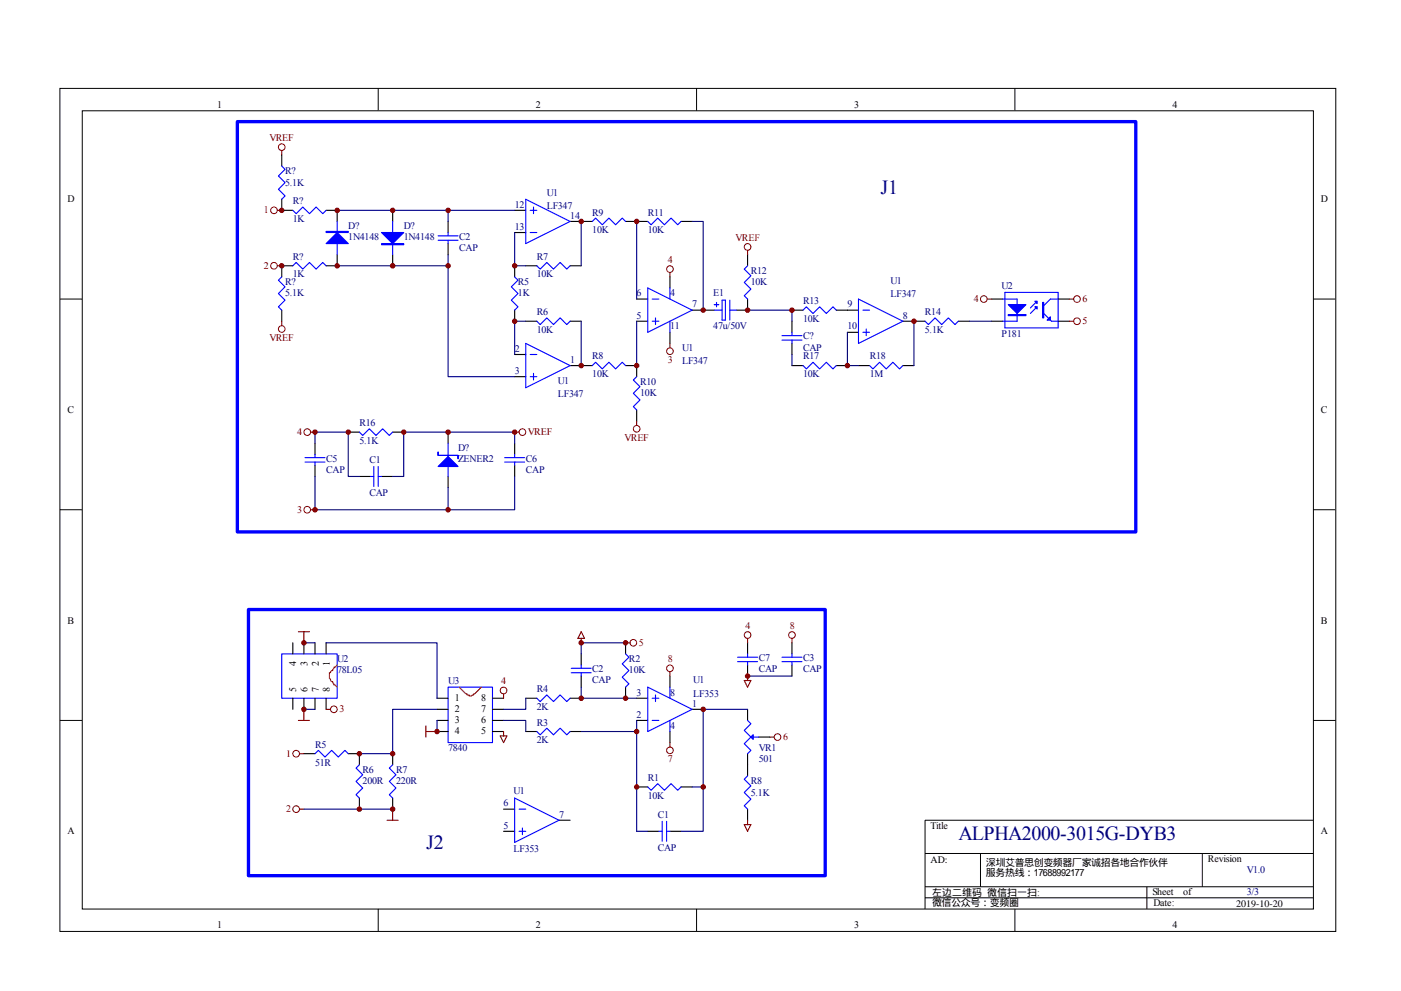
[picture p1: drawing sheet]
<svg xmlns="http://www.w3.org/2000/svg" width="297mm" height="210mm" viewBox="0 0 297 210" stroke-linecap="round" stroke-linejoin="round" font-family="sans-serif">
<g fill="none" stroke="#000" stroke-width=".21">
<path d="M12.7 18.7h270.5v178.6h-270.5zM80.2 18.7v4.7M147.7 18.7v4.7M215.2 18.7v4.7M17.4 23.5h261.1v169h-261.1zM12.7 63.3h4.7M278.4 63.3h4.7M12.7 108h4.7M278.4 108h4.7M12.7 152.6h4.7M278.4 152.6h4.7M278.4 173.7h-82.3v18.8"/>
<path d="M80.2 192.5v4.7M147.7 192.5v4.7M196.1 180.8h82.3M196.1 187.8h82.3M196.1 190.2h82.3M207.9 180.8v7M215.2 192.5v4.7M243.2 187.8v4.7M254.9 180.8v7"/>
</g>
<g fill="none" stroke="#000" stroke-width=".23">
<path d="M59.7 32.8v2.4M59.7 42.2v2.4h2.4M62.1 56.3h-2.4v2.3M69.1 44.6h2.4v2.3M71.5 53.9v2.4h-2.4M83.2 44.6v2.3M83.2 53.9v2.4M95 46.9v2.4M95 51.6v2.3M109.1 49.3h2.4M109.1 44.6h2.4M109.1 56.3v2.3"/>
<path d="M111.5 56.3h2.3M120.9 46.9h4.7M120.9 56.3h2.3M132.6 46.9h4.7M142 58.6v2.4M144.4 46.9h2.3M158.5 53.9v2.4M59.7 65.7v2.3M109.1 75.1h2.4M109.1 79.8h2.4M109.1 65.7v2.3M111.5 68h2.3"/>
<path d="M120.9 77.4h4.7M120.9 68h2.3M132.6 77.4h2.4v2.4M135 68h2.3M135 63.3h2.3M142 70.4v2.3M146.7 65.7h4.7M158.5 63.3v2.4h-2.3M167.9 77.4h2.4M167.9 65.7h2.4M167.9 68v2.4M167.9 72.7v2.4"/>
<path d="M177.3 77.4h2.4M177.3 65.7h4.7M179.7 70.4h2.3M182 77.4h2.4M191.4 77.4h2.4M191.4 68h4.7M203.2 68h2.3M210.2 68h2.4M210.2 63.3h2.4M224.3 68h2.4M224.3 63.3h2.4M66.8 93.9v2.3"/>
<path d="M66.8 98.6v2.3M73.8 91.5h2.4M83.2 91.5h2.4M95 91.5v2.4M109.1 93.9v2.3M109.1 98.6v2.3M135 86.8v2.4M76.2 100.9h2.3M80.9 100.9h2.3M95 100.9v2.4M62.1 136.2v2.3M64.4 136.2v2.3"/>
<path d="M66.8 136.2v2.3M69.1 136.2v2.3M123.2 138.5v2.4M132.6 136.2v2.3M158.5 136.2v2.3M167.9 136.2v2.3M62.1 147.9v2.3M64.4 147.9v2.3M64.4 159.6h2.4M66.8 147.9v2.3M69.1 147.9v2.3M73.8 159.6h2.4v2.4"/>
<path d="M83.2 159.6v2.4M92.7 147.9h2.3M92.7 150.2h2.3M92.7 152.6h2.3M92.7 154.9h2.3M104.4 147.9h2.4M104.4 150.2h2.4M104.4 152.6h2.4M104.4 154.9h2.4M111.5 147.9h2.3M111.5 154.9h2.3M120.9 147.9h2.3"/>
<path d="M120.9 154.9h2.3M123.2 143.2v2.3M132.6 145.5v2.4M135 147.9h2.3M135 152.6h2.3M142 143.2v2.3M142 154.9v2.4M146.7 150.2h2.4M158.5 140.9v2.3M158.5 150.2v2.4M158.5 159.6v4.7M160.9 156.1h2.3"/>
<path d="M167.9 140.9v2.3M76.2 169v2.4M83.2 169v2.4M106.8 171.4h2.3M106.8 176.1h2.3M118.5 173.7h2.4M135 166.7h2.3M137.3 176.1h2.4M142 176.1h2.4M144.4 166.7h2.3M158.5 171.4v2.3"/>
</g>
<g fill="none" stroke="#00f" stroke-width=".23">
<path d="M59.7 35.2l.7 .7-1.4 1.4 1.4 1.4-1.4 1.4 1.4 1.4-.7 .7M59.7 58.6l-.7 .7 1.4 1.5-1.4 1.4 1.4 1.4-1.4 1.4 .7 .7M62.1 44.6l.7 .7 1.4-1.5 1.4 1.5 1.4-1.5 1.4 1.5 .7-.7M62.1 56.3l.7-.7 1.4 1.4 1.4-1.4 1.4 1.4 1.4-1.4 .7 .7M71.5 46.9v7M83.2 46.9v7M92.9 50h4.2M92.9 50.9h4.2M95 49.3v.7M95 50.9v.7M109.1 58.6l.7 .7-1.4 1.5 1.4 1.4-1.4 1.4 1.4 1.4-.7 .7M111.5 42.2l9.4 4.7-9.4 4.7z"/>
<path d="M112.4 49.3h1.4M112.4 44.6h1.4M113.1 43.8v1.5M113.8 56.3l.7 .7 1.4-1.4 1.4 1.4 1.5-1.4 1.4 1.4 .7-.7M125.6 46.9l.7-.7 1.4 1.4 1.4-1.4 1.4 1.4 1.4-1.4 .7 .7M137.3 46.9l.7 .7 1.5-1.4 1.4 1.4 1.4-1.4 1.4 1.4 .7-.7M158.5 56.3l-.7 .7 1.4 1.4-1.4 1.4 1.4 1.4-1.4 1.4 .7 .7M111.5 72.7l9.4 4.7-9.4 4.7zM112.4 75.1h1.4M112.4 79.8h1.4M113.1 79.1v1.4M113.8 68l.7 .7 1.4-1.4 1.4 1.4 1.5-1.4 1.4 1.4 .7-.7"/>
<path d="M125.6 77.4l.7-.7 1.4 1.4 1.4-1.4 1.4 1.4 1.4-1.4 .7 .7M135 79.8l-.7 .7 1.4 1.4-1.4 1.4 1.4 1.4-1.4 1.4 .7 .7M137.3 61l9.4 4.7-9.4 4.7zM138.3 63.3h1.4M138.3 68h1.4M139 67.3v1.4M142 61v2.3M142 68v2.4M151.4 64.5h1M151.4 65.7h1.7M151.9 64v1M153.1 63.6h.7v4.2h-.7z"/>
<path d="M154.7 65.7h1.5M154.7 63.6v4.2M165.8 71.1h4.2M165.8 72h4.2M167.9 70.4v.7M167.9 72v.7M170.3 65.7l.7-.7 1.4 1.4 1.4-1.4 1.4 1.4 1.4-1.4 .7 .7M170.3 77.4l.7 .7 1.4-1.4 1.4 1.4 1.4-1.4 1.4 1.4 .7-.7M182 63.3l9.4 4.7-9.4 4.7zM183 65.7h1.4M183 70.4h1.4M183.7 69.7v1.4"/>
<path d="M184.4 77.4l.7 .7 1.4-1.4 1.4 1.4 1.4-1.4 1.4 1.4 .7-.7M196.1 68l.7 .7 1.4-1.4 1.5 1.4 1.4-1.4 1.4 1.4 .7-.7M212.6 63.3h3v4.7h-3M213.1 61.9h11.2v7.6h-11.2zM219.9 65l-1.4 1.4M219.9 63.8l-1.4 1.4M221.3 66.4l1.6 1.6h1.4M224.3 63.3h-1.6l-1.4 1.5M64.7 96.9h4.2M64.7 97.9h4.2M66.8 96.2v.7M66.8 97.9v.7"/>
<path d="M76.2 91.5l.7 .7 1.4-1.4 1.4 1.4 1.4-1.4 1.4 1.4 .7-.7M79.3 98.8v4.2M80.2 98.8v4.2M95 93.9v7M107 96.9h4.2M107 97.9h4.2M109.1 96.2v.7M109.1 97.9v.7M78.5 100.9h.8M80.2 100.9h.7M59.7 138.5h11.8v9.4h-11.8zM132.6 138.5l.7 .7-1.4 1.4 1.4 1.4-1.4 1.4 1.4 1.4-.7 .7"/>
<path d="M156.4 139.2h4.2M158.5 138.5v.7M165.8 139.2h4.2M167.9 138.5v.7M66.8 159.6l.7-.7 1.4 1.4 1.4-1.4 1.4 1.4 1.4-1.4 .7 .7M95 145.5h9.4v11.8h-9.4zM113.8 147.9l.7 .7 1.4-1.4 1.4 1.4 1.5-1.4 1.4 1.4 .7-.7M113.8 154.9l.7 .7 1.4-1.4 1.4 1.4 1.5-1.4 1.4 1.4 .7-.7M121.1 142.5h4.2M121.1 141.6h4.2M123.2 140.9v.7M123.2 142.5v.7"/>
<path d="M137.3 145.5l9.4 4.7-9.4 4.7zM138.3 152.6h1.4M138.3 147.9h1.4M139 147.2v1.4M142 145.5v2.4M142 152.6v2.3M156.4 140.1h4.2M158.5 152.6l.7 .7-1.4 1.4 1.4 1.4-1.4 1.4 1.4 1.4-.7 .7M158.5 140.1v.8M159.2 156.1h1.7M159.4 155.9v.5M159.7 155.6v1l-.5-.5z"/>
<path d="M165.8 140.1h4.2M167.9 140.1v.8M76.2 162l-.7 .7 1.4 1.4-1.4 1.4 1.4 1.4-1.4 1.4 .7 .7M83.2 162l-.7 .7 1.5 1.4-1.5 1.4 1.5 1.4-1.5 1.4 .7 .7M109.1 169l9.4 4.7-9.4 4.7zM110.1 171.4h1.4M110.1 176.1h1.4M110.8 175.4v1.4M137.3 166.7l.7 .7 1.5-1.4 1.4 1.4 1.4-1.4 1.4 1.4 .7-.7M139.7 176.1h.7M140.4 174v4.2M141.3 176.1h.7"/>
<path d="M141.3 174v4.2M158.5 164.3l-.7 .7 1.4 1.5-1.4 1.4 1.4 1.4-1.4 1.4 .7 .7"/>
</g>
<g fill="#00f" stroke="#00f" stroke-width=".23">
<path d="M69.1 51.6l2.4-2.3 2.3 2.3z"/>
<path d="M80.9 49.3h4.7l-2.4 2.3z"/>
<path d="M213.8 64.5h3.7l-1.9 1.9z"/>
<path d="M219.4 63.8h.5v.5z"/>
<path d="M219.4 65h.5v.5z"/>
<path d="M222.7 67.1v.7h-.7z"/>
<path d="M92.9 98.8l2.1-2.1 2.1 2.1z"/>
<path d="M69.1 49h4.7v.3h-4.7z" fill-rule="evenodd"/>
<path d="M80.9 51.6h4.7v.2h-4.7z" fill-rule="evenodd"/>
<path d="M213.8 66.6h3.7v.3h-3.7z" fill-rule="evenodd"/>
<path d="M221.1 64h.2v3.3h-.2z" fill-rule="evenodd"/>
<path d="M92.9 95.8v.7h4.2v.7v-.7h-4.2z" fill-rule="evenodd"/>
</g>
<g fill="none" stroke="#800000" stroke-width=".21">
<circle cx="59.7" cy="31.2" r=".7"/>
<circle cx="58.1" cy="44.6" r=".7"/>
<circle cx="58.1" cy="56.3" r=".7"/>
<circle cx="142" cy="57" r=".7"/>
<circle cx="158.5" cy="52.3" r=".71"/>
<circle cx="59.7" cy="69.7" r=".7"/>
<circle cx="142" cy="74.4" r=".7"/>
<circle cx="208.6" cy="63.3" r=".71"/>
<circle cx="228.3" cy="68" r=".71"/>
<circle cx="228.3" cy="63.3" r=".71"/>
<circle cx="65.1" cy="91.5" r=".7"/>
<circle cx="110.8" cy="91.5" r=".71"/>
<circle cx="135" cy="90.8" r=".7"/>
<circle cx="65.1" cy="108" r=".7"/>
<circle cx="134.3" cy="136.2" r=".71"/>
<circle cx="158.5" cy="134.5" r=".7"/>
<circle cx="167.9" cy="134.5" r=".71"/>
<circle cx="62.8" cy="159.6" r=".71"/>
<circle cx="70.8" cy="150.2" r=".71"/>
<circle cx="106.8" cy="146.3" r=".71"/>
<circle cx="142" cy="158.9" r=".7"/>
<circle cx="142" cy="141.6" r=".7"/>
<circle cx="164.9" cy="156.1" r=".7"/>
<circle cx="62.8" cy="171.4" r=".71"/>
</g>
<g fill="none" stroke="#800000" stroke-width=".23">
<path d="M59.7 31.9v.9M58.8 44.6h.9M58.8 56.3h.9M142 57.7v.9M158.5 53v.9M59.7 68v1M142 72.7v1M209.3 63.3h.9M226.7 63.3h.9M226.7 68h.9M65.8 91.5h1M109.1 91.5h1"/>
<path d="M135 89.2v.9M65.8 108h1M63.3 133.8h2.3M64.4 133.8v2.4M123.2 133.8l.7 1.4h-1.4zM123.2 135.2v1M132.6 136.2h1M158.5 135.2v1M167.9 135.2v1M63.3 152.6h2.3M63.5 159.6h.9M64.4 150.2v2.4"/>
<path d="M69.1 150.2h1M90.3 153.8v2.3M90.3 154.9h2.4M106.1 155.9h1.4l-.7 1.4zM106.8 147v.9M106.8 154.9v1M142 142.3v.9M142 157.3v.9M157.8 144.1h1.4l-.7 1.4zM158.5 143.2v.9M163.2 156.1h.9M63.5 171.4h.9"/>
<path d="M82.1 173.7h2.3M83.2 171.4v2.3M157.8 174.7h1.4l-.7 1.4zM158.5 173.7v1"/>
</g>
<g fill="none" stroke="#000080" stroke-width=".23">
<path d="M71.5 56.3h23.5v23.5h14.1M71.5 44.6h37.6M95 44.6v2.3M95 53.9v2.4M109.1 49.3v7h2.4M123.2 46.9v9.4M135 46.9v16.4M146.7 46.9h2.4v18.8M111.5 68h-2.4v7.1M123.2 68v9.4M135 68v9.4M158.5 65.7h9.4v2.3"/>
<path d="M167.9 75.1v2.3M179.7 70.4v7h2.3M193.8 68v9.4M205.5 68h4.7M66.8 93.9v-2.4h7v9.4h2.4M109.1 93.9v-2.4h-23.5v9.4h-2.4M66.8 100.9v7.1h42.3v-7.1M95 103.3v4.7M64.4 136.2h2.4M69.1 136.2h23.6v11.7M132.6 136.2h-9.4v2.3M64.4 150.2h2.4"/>
<path d="M92.7 150.2h-9.5v9.4h-7M92.7 152.6v2.3M106.8 152.6h4.7v2.3M111.5 147.9v2.3h-4.7M123.2 145.5v2.4h11.8M123.2 154.9h11.8M135 152.6v23.5h2.3M158.5 150.2h-9.4v25.9h-4.7M158.5 143.2h9.4M64.4 171.4h18.8M146.7 166.7h2.4"/>
</g>
<g fill="#800000" stroke="#800000" stroke-width=".21">
<circle cx="123.2" cy="46.9" r=".47"/>
<circle cx="123.2" cy="77.4" r=".47"/>
<circle cx="71.5" cy="56.3" r=".47"/>
<circle cx="71.5" cy="44.6" r=".47"/>
<circle cx="83.2" cy="44.6" r=".47"/>
<circle cx="83.2" cy="56.3" r=".47"/>
<circle cx="59.7" cy="56.3" r=".47"/>
<circle cx="59.7" cy="44.6" r=".47"/>
<circle cx="109.1" cy="56.3" r=".47"/>
<circle cx="109.1" cy="68" r=".47"/>
<circle cx="135" cy="46.9" r=".47"/>
<circle cx="135" cy="77.4" r=".47"/>
<circle cx="85.6" cy="91.5" r=".47"/>
<circle cx="73.8" cy="91.5" r=".47"/>
<circle cx="193.8" cy="68" r=".47"/>
<circle cx="149.1" cy="65.7" r=".47"/>
<circle cx="95" cy="56.3" r=".47"/>
<circle cx="95" cy="44.6" r=".47"/>
<circle cx="158.5" cy="65.7" r=".47"/>
<circle cx="167.9" cy="65.7" r=".47"/>
<circle cx="179.7" cy="77.4" r=".47"/>
<circle cx="95" cy="91.5" r=".47"/>
<circle cx="109.1" cy="91.5" r=".47"/>
<circle cx="66.8" cy="91.5" r=".47"/>
<circle cx="66.8" cy="108" r=".47"/>
<circle cx="95" cy="108" r=".47"/>
<circle cx="64.4" cy="136.2" r=".47"/>
<circle cx="64.4" cy="150.2" r=".47"/>
<circle cx="92.7" cy="154.9" r=".47"/>
<circle cx="83.2" cy="159.6" r=".47"/>
<circle cx="76.2" cy="159.6" r=".47"/>
<circle cx="83.2" cy="171.4" r=".47"/>
<circle cx="76.2" cy="171.4" r=".47"/>
<circle cx="135" cy="166.7" r=".47"/>
<circle cx="149.1" cy="166.7" r=".47"/>
<circle cx="123.2" cy="147.9" r=".47"/>
<circle cx="132.6" cy="147.9" r=".47"/>
<circle cx="135" cy="154.9" r=".47"/>
<circle cx="123.2" cy="136.2" r=".47"/>
<circle cx="132.6" cy="136.2" r=".47"/>
<circle cx="149.1" cy="150.2" r=".47"/>
<circle cx="158.5" cy="143.2" r=".47"/>
</g>
<path d="M50.3 25.8h190.5v86.9h-190.5zM52.7 129.1h122.3v56.4h-122.3z" fill="none" stroke="#00f" stroke-width=".71"/>
<path d="M71.5 140.9l-.5 .4h-.2l-.3 .7-.4 .3v.2h-.3a2.16 2.16 0 0 0 .5 1.9h.2l.3 .7h.2l.5 .4M97.4 145.5l1.4 1.5h.2v.2h.5v.2h.4l.5-.2v-.2h.3l1.4-1.5" fill="none" stroke="#f00" stroke-width=".23"/>
<g font-size="4.2" fill="#000080">
<text x="186.7" y="41.2">J1</text>
<text x="90.3" y="179.8">J2</text>
<text x="203.2" y="178">ALPHA2000-3015G-DYB3</text>
</g>
<g font-size="2.1">
<text x="46.1" y="22.9">1</text>
<text x="113.6" y="22.9">2</text>
<text x="181.1" y="22.9">3</text>
<text x="248.6" y="22.9">4</text>
<text x="14.3" y="42.8">D</text>
<text x="280.1" y="42.8">D</text>
<text x="14.3" y="87.5">C</text>
<text x="280.1" y="87.5">C</text>
<text x="14.3" y="132.1">B</text>
<text x="280.1" y="132.1">B</text>
<text x="62.8" y="141.1" transform="rotate(-90 62.8 141.1)">4</text>
<text x="65.2" y="141.1" transform="rotate(-90 65.2 141.1)">3</text>
<text x="67.6" y="141.1" transform="rotate(-90 67.6 141.1)">2</text>
<text x="69.9" y="141.1" transform="rotate(-90 69.9 141.1)">1</text>
<text x="62.8" y="146.5" transform="rotate(-90 62.8 146.5)">5</text>
<text x="65.2" y="146.5" transform="rotate(-90 65.2 146.5)">6</text>
<text x="67.6" y="146.5" transform="rotate(-90 67.6 146.5)">7</text>
<text x="69.9" y="146.5" transform="rotate(-90 69.9 146.5)">8</text>
<text x="96.4" y="148.5">1</text>
<text x="102" y="148.5">8</text>
<text x="96.4" y="150.9">2</text>
<text x="96.4" y="153.2">3</text>
<text x="96.4" y="155.5">4</text>
<text x="102" y="155.5">5</text>
<text x="102" y="153.2">6</text>
<text x="102" y="150.9">7</text>
<text x="14.3" y="176.7">A</text>
<text x="197.3" y="175.5">Title</text>
<text x="280.1" y="176.7">A</text>
<text x="197.3" y="182.8">AD:</text>
<text x="209" y="183.4">深圳艾普思创变频器厂家诚招各地合作伙伴</text>
<text x="209" y="185.5">服务热线：17688992177</text>
<text x="256.1" y="182.6">Revision</text>
<text x="197.6" y="189.8">左边二维码 微信扫一扫:</text>
<text x="197.6" y="192">微信公众号：变频圈</text>
<text x="244.3" y="189.6">Sheet</text>
<text x="244.5" y="192">Date:</text>
<text x="250.9" y="189.6">of</text>
<text x="46.1" y="196.6">1</text>
<text x="113.6" y="196.6">2</text>
<text x="181.1" y="196.6">3</text>
<text x="248.6" y="196.6">4</text>
<text x="262.1" y="192.2">2019-10-20</text>
</g>
<g font-size="2.1" fill="#800000">
<text x="57.1" y="29.9">VREF</text>
<text x="56" y="45.1">1</text>
<text x="156" y="51.1">VREF</text>
<text x="56" y="56.9">2</text>
<text x="141.6" y="55.7">4</text>
<text x="206.5" y="63.9">4</text>
<text x="229.5" y="63.9">6</text>
<text x="229.5" y="68.7">5</text>
<text x="57.1" y="72.2">VREF</text>
<text x="141.6" y="76.9">3</text>
<text x="63" y="92.1">4</text>
<text x="111.9" y="92.1">VREF</text>
<text x="132.4" y="93.3">VREF</text>
<text x="63" y="108.6">3</text>
<text x="135.5" y="136.8">5</text>
<text x="158.1" y="133.2">4</text>
<text x="167.5" y="133.2">8</text>
<text x="141.6" y="140.3">8</text>
<text x="106.3" y="145">4</text>
<text x="72" y="150.9">3</text>
<text x="60.7" y="160.3">1</text>
<text x="141.6" y="161.4">7</text>
<text x="166" y="156.7">6</text>
<text x="60.7" y="172">2</text>
</g>
<g font-size="2.1" fill="#000080">
<text x="60.5" y="36.9">R?</text>
<text x="60.5" y="39.3">5.1K</text>
<text x="115.9" y="41.4">U1</text>
<text x="62.1" y="43.3">R?</text>
<text x="62.1" y="47">1K</text>
<text x="109.1" y="44">12</text>
<text x="115.9" y="44.2">LF347</text>
<text x="120.9" y="46.3">14</text>
<text x="125.6" y="45.6">R9</text>
<text x="137.3" y="45.6">R11</text>
<text x="73.8" y="48.4">D?</text>
<text x="73.8" y="50.8">1N4148</text>
<text x="85.6" y="48.4">D?</text>
<text x="85.6" y="50.8">1N4148</text>
<text x="97.4" y="50.8">C2</text>
<text x="97.4" y="53.2">CAP</text>
<text x="109.1" y="48.7">13</text>
<text x="125.6" y="49.4">10K</text>
<text x="137.3" y="49.4">10K</text>
<text x="62.1" y="55">R?</text>
<text x="62.1" y="58.8">1K</text>
<text x="113.8" y="55">R7</text>
<text x="113.8" y="58.8">10K</text>
<text x="159.2" y="58.1">R12</text>
<text x="60.5" y="60.5">R?</text>
<text x="60.5" y="62.8">5.1K</text>
<text x="109.8" y="60.5">R5</text>
<text x="109.8" y="62.8">1K</text>
<text x="135" y="62.8">6</text>
<text x="142.1" y="62.8">4</text>
<text x="146.7" y="65.1">7</text>
<text x="151.2" y="62.8">E1</text>
<text x="159.2" y="60.5">10K</text>
<text x="170.3" y="64.4">R13</text>
<text x="179.7" y="65.1">9</text>
<text x="188.8" y="60.2">U1</text>
<text x="188.8" y="63">LF347</text>
<text x="212.3" y="61.1">U2</text>
<text x="113.8" y="66.7">R6</text>
<text x="113.8" y="70.5">10K</text>
<text x="135" y="67.5">5</text>
<text x="142.1" y="69.8">11</text>
<text x="151.2" y="69.8">47u/50V</text>
<text x="170.3" y="68.2">10K</text>
<text x="170.3" y="71.9">C?</text>
<text x="179.7" y="69.8">10</text>
<text x="191.4" y="67.5">8</text>
<text x="196.1" y="66.7">R14</text>
<text x="196.1" y="70.5">5.1K</text>
<text x="212.3" y="71.5">P181</text>
<text x="109.1" y="74.5">2</text>
<text x="120.9" y="76.9">1</text>
<text x="125.6" y="76.1">R8</text>
<text x="144.6" y="74.3">U1</text>
<text x="144.6" y="77.1">LF347</text>
<text x="170.3" y="76.1">R17</text>
<text x="170.3" y="74.3">CAP</text>
<text x="184.4" y="76.1">R18</text>
<text x="109.1" y="79.2">3</text>
<text x="118.3" y="81.3">U1</text>
<text x="125.6" y="79.9">10K</text>
<text x="135.7" y="81.5">R10</text>
<text x="135.7" y="83.9">10K</text>
<text x="170.3" y="79.9">10K</text>
<text x="184.4" y="79.9">1M</text>
<text x="118.3" y="84.2">LF347</text>
<text x="76.2" y="90.3">R16</text>
<text x="76.2" y="94">5.1K</text>
<text x="97.1" y="95.4">D?</text>
<text x="69.2" y="97.8">C5</text>
<text x="69.2" y="100.1">CAP</text>
<text x="78.3" y="98">C1</text>
<text x="97.1" y="97.8">ZENER2</text>
<text x="111.5" y="97.8">C6</text>
<text x="111.5" y="100.1">CAP</text>
<text x="78.3" y="105.1">CAP</text>
<text x="71.5" y="140.3">U2</text>
<text x="71.5" y="142.6">78L05</text>
<text x="125.6" y="142.4">C2</text>
<text x="133.3" y="140.3">R2</text>
<text x="133.3" y="142.6">10K</text>
<text x="160.9" y="140.1">C7</text>
<text x="160.9" y="142.4">CAP</text>
<text x="170.3" y="140.1">C3</text>
<text x="170.3" y="142.4">CAP</text>
<text x="95" y="145">U3</text>
<text x="113.8" y="146.7">R4</text>
<text x="125.6" y="144.7">CAP</text>
<text x="135" y="147.3">3</text>
<text x="142.1" y="147.3">8</text>
<text x="146.7" y="149.7">1</text>
<text x="147" y="144.7">U1</text>
<text x="147" y="147.6">LF353</text>
<text x="113.8" y="150.4">2K</text>
<text x="113.8" y="153.7">R3</text>
<text x="135" y="152">2</text>
<text x="142.1" y="154.4">4</text>
<text x="66.8" y="158.3">R5</text>
<text x="95" y="159.1">7840</text>
<text x="113.8" y="157.4">2K</text>
<text x="160.9" y="159.1">VR1</text>
<text x="160.9" y="161.4">501</text>
<text x="66.8" y="162.2">51R</text>
<text x="76.9" y="163.8">R6</text>
<text x="76.9" y="166.1">200R</text>
<text x="84" y="163.8">R7</text>
<text x="84" y="166.1">220R</text>
<text x="137.3" y="165.5">R1</text>
<text x="159.2" y="166.1">R8</text>
<text x="106.8" y="170.8">6</text>
<text x="108.9" y="168.2">U1</text>
<text x="118.5" y="173.2">7</text>
<text x="137.3" y="169.2">10K</text>
<text x="139.4" y="173.2">C1</text>
<text x="159.2" y="168.5">5.1K</text>
<text x="106.8" y="175.5">5</text>
<text x="108.9" y="180.4">LF353</text>
<text x="139.4" y="180.2">CAP</text>
<text x="264.3" y="184.9">V1.0</text>
<text x="264.3" y="189.6">3/3</text>
</g>
</svg>
